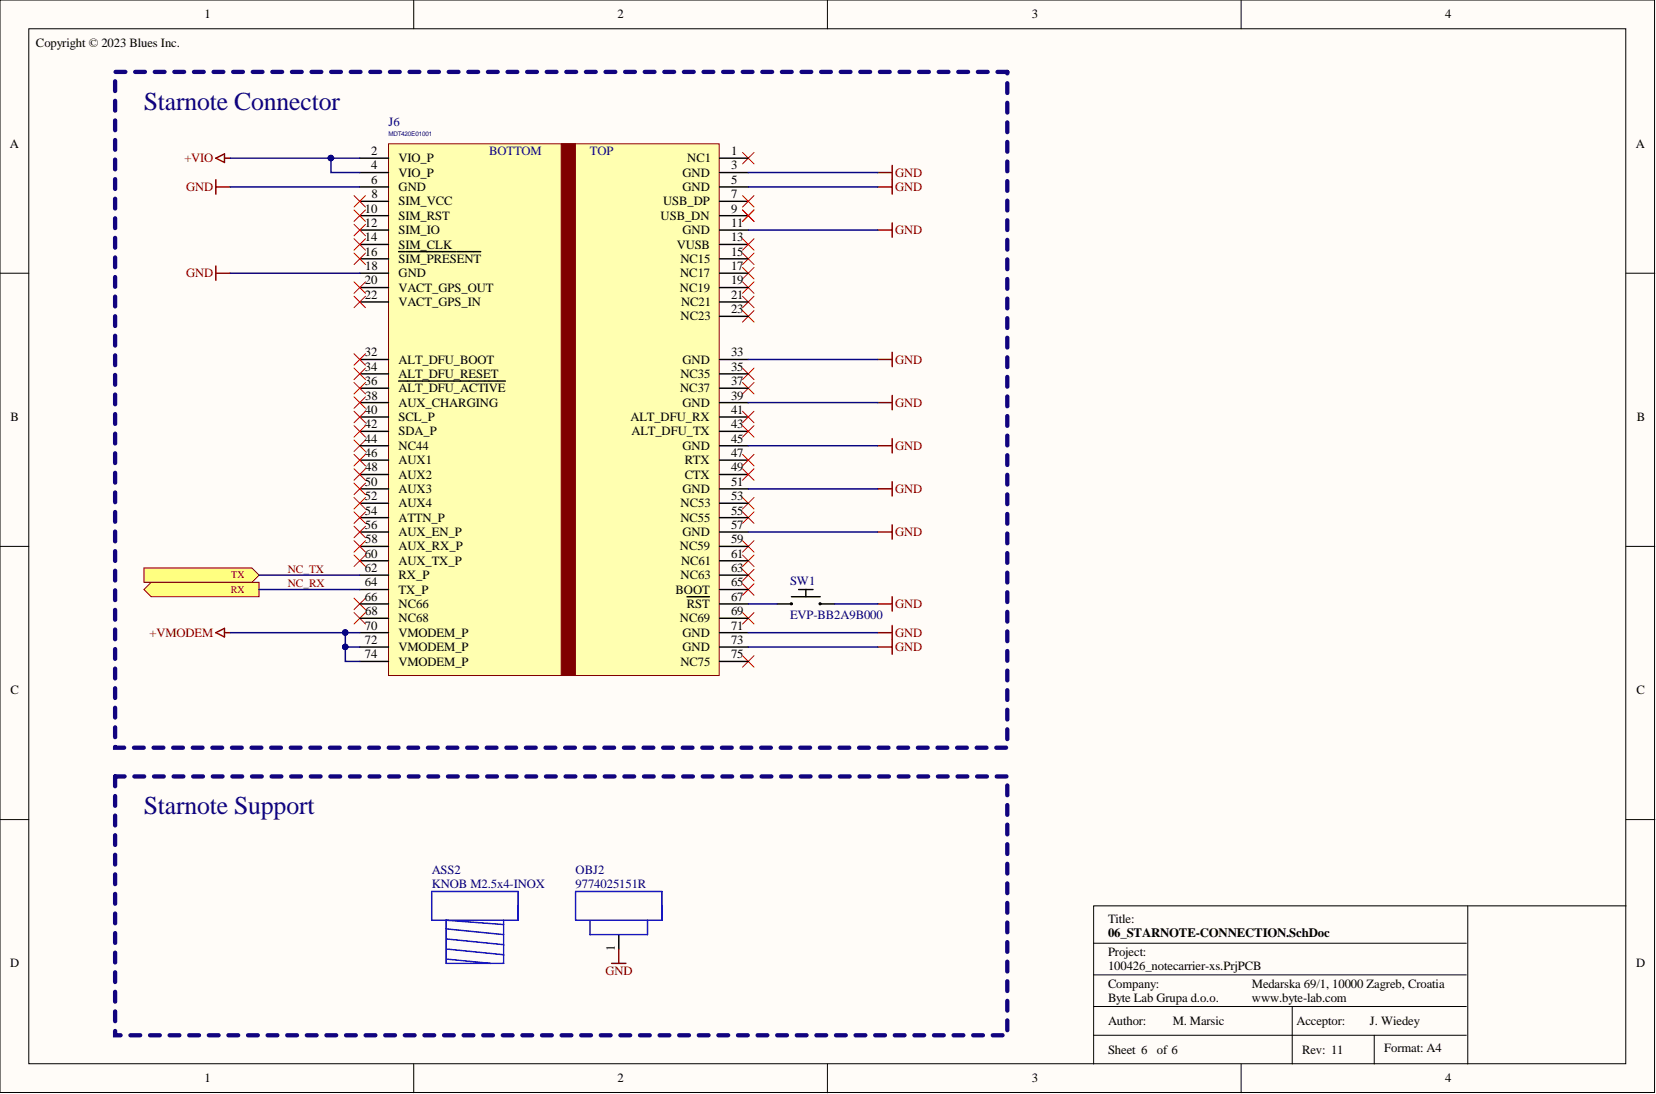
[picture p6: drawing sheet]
<svg xmlns="http://www.w3.org/2000/svg" width="292mm" height="193mm" viewBox="0 0 292 193" stroke-linecap="round" stroke-linejoin="round" font-family="sans-serif">
<g fill="#fffcf8" stroke="#000" stroke-width=".18">
<path d="M0 0h291.8v192.7h-291.8z"/>
<path d="M5.1 5.1h281.7v182.5h-281.7z"/>
</g>
<g fill="none" stroke="#000" stroke-width=".18">
<path d="M73 0v5.1M145.9 0v5.1M218.9 0v5.1M0 48.2h5.1M286.8 48.2h5.1M0 96.4h5.1M286.8 96.4h5.1M0 144.6h5.1M258.9 159.8v27.9M286.8 159.8h-93.9v27.9M286.8 144.6h5.1M192.9 166.4h65.7"/>
<path d="M192.9 172h65.7M192.9 177.5h65.7M227.9 177.5v10.2M73 187.7v5.1M145.9 187.7v5.1M192.9 182.6h65.7M218.9 187.7v5.1M242.4 182.6v5.1"/>
</g>
<path d="M38.1 27.9l1.5-.8v1.6zM39.6 27.9h1M38.1 111.6l1.5-.8v1.6zM39.6 111.6h1" fill="none" stroke="#800000" stroke-width=".25"/>
<g fill="none" stroke="#f00" stroke-width=".18">
<path d="M131 26.9l2 2M133 26.9l-2 2M131 44.6l2 2.1M131 47.2l2 2M131 49.7l2 2M131 52.2l2 2.1M131 54.8l2 2M133 44.6l-2 2.1M133 47.2l-2 2M133 49.7l-2 2M133 52.2l-2 2.1M133 54.8l-2 2"/>
<path d="M62.4 77.6l2.1 2M64.5 77.6l-2.1 2M131 67.5l2 2M131 64.9l2 2.1M133 67.5l-2 2M133 64.9l-2 2.1M131 97.9l2 2M131 95.4l2 2M131 90.3l2 2M131 87.8l2 2M133 97.9l-2 2M133 95.4l-2 2"/>
<path d="M133 90.3l-2 2M133 87.8l-2 2M62.4 105.5l2.1 2M62.4 108l2.1 2.1M64.5 105.5l-2.1 2M64.5 108l-2.1 2.1M131 115.7l2 2M131 108l2 2.1M131 103l2 2M131 100.4l2 2.1M133 115.7l-2 2M133 108l-2 2.1"/>
<path d="M133 103l-2 2M133 100.4l-2 2.1"/>
</g>
<path d="M68.5 25.4h58.4v93.8h-58.4z" fill="#ffffb0" stroke="#800000" stroke-width=".18"/>
<g fill="none" stroke="#000" stroke-width=".25">
<path d="M63.5 27.9h5M63.5 30.4h5M63.5 33h5M63.5 35.5h5M63.5 38h5M126.9 27.9h5.1M126.9 30.4h5.1M126.9 33h5.1M126.9 35.5h5.1M126.9 38h5.1M63.5 40.6h5M63.5 43.1h5"/>
<path d="M63.5 45.7h5M63.5 48.2h5M63.5 50.7h5M63.5 53.3h5M70.3 44.4h1.1M71.6 44.4h2.5M74.2 44.4h2.3M76.5 44.4h4M80.6 44.4h1.3M82 44.4h2.8M126.9 40.6h5.1M126.9 43.1h5.1"/>
<path d="M126.9 45.7h5.1M126.9 48.2h5.1M126.9 50.7h5.1M126.9 53.3h5.1M126.9 55.8h5.1M63.5 63.4h5M63.5 65.9h5M63.5 68.5h5M63.5 71h5M63.5 73.6h5M63.5 76.1h5M63.5 78.6h5"/>
<path d="M70.3 67.2h4.2M74.5 67.2h2.7M77.3 67.2h1.1M78.5 67.2h5.6M84.2 67.2h1.3M85.5 67.2h2.3M87.8 67.2h1.3M126.9 63.4h5.1M126.9 65.9h5.1M126.9 68.5h5.1M126.9 71h5.1M126.9 73.6h5.1"/>
<path d="M126.9 76.1h5.1M126.9 78.6h5.1M63.5 81.2h5M63.5 83.7h5M63.5 86.2h5M63.5 88.8h5M63.5 91.3h5M63.5 93.8h5M63.5 96.4h5M63.5 98.9h5M126.9 81.2h5.1M126.9 83.7h5.1"/>
<path d="M126.9 86.2h5.1M126.9 88.8h5.1M126.9 91.3h5.1M126.9 93.8h5.1M126.9 96.4h5.1M126.9 98.9h5.1M63.5 101.5h5M63.5 104h5M63.5 106.5h5M63.5 109.1h5M63.5 111.6h5M63.5 114.1h5"/>
<path d="M63.5 116.7h5M121.2 105.3h2.6M123.9 105.3h1.2M126.9 101.5h5.1M126.9 104h5.1M126.9 106.5h5.1M126.9 109.1h5.1M126.9 111.6h5.1M126.9 114.1h5.1M126.9 116.7h5.1M137.1 106.5h2.5M139.6 105.3h5.1"/>
<path d="M140.9 104h2.5M142.1 104v1.3M144.7 106.5h2.5M109.1 164.9v2.5"/>
<circle cx="139.6" cy="106.5" r=".15"/>
<circle cx="144.7" cy="106.5" r=".15"/>
</g>
<path d="M99 25.4h2.5v93.8h-2.5z" fill="#800000" stroke="#800000" stroke-width=".18"/>
<g fill="none" stroke="#800000" stroke-width=".25">
<path d="M38.1 33h2.5M38.1 31.7v2.5M154.8 33h2.6M154.8 30.4h2.6M157.4 29.2v5M157.4 39.3v2.5M38.1 46.9v2.6M38.1 48.2h2.5M154.8 40.6h2.6M154.8 71h2.6M154.8 63.4h2.6M154.8 78.6h2.6"/>
<path d="M157.4 62.1v2.6M157.4 69.7v2.6M157.4 77.4v2.5M154.8 93.8h2.6M154.8 86.2h2.6M157.4 85v2.5M157.4 92.6v2.5M154.8 114.1h2.6M154.8 111.6h2.6M154.8 106.5h2.6M157.4 105.3v2.5M157.4 110.3v5.1"/>
<path d="M107.9 169.9h2.5M109.1 167.4v2.5"/>
</g>
<g fill="none" stroke="#000080" stroke-width=".25">
<path d="M40.6 27.9h22.9M40.6 33h22.9M58.4 27.9v2.5h5.1M132 33h22.8M132 30.4h22.8M40.6 48.2h22.9M132 40.6h22.8M132 71h22.8M132 63.4h22.8M132 78.6h22.8M132 86.2h22.8M132 93.8h22.8"/>
<path d="M40.6 111.6h22.9M60.9 111.6v5.1h2.6M60.9 114.1h2.6M132 111.6h22.8M132 114.1h22.8M132 106.5h5.1M147.2 106.5h7.6"/>
</g>
<g fill="#000080" stroke="#000080" stroke-width=".18">
<circle cx="58.4" cy="27.9" r=".48"/>
<circle cx="60.9" cy="114.1" r=".48"/>
<circle cx="60.9" cy="111.6" r=".48"/>
</g>
<g fill="none" stroke="#f00" stroke-width=".18">
<path d="M62.4 37l2.1 2.1M62.4 39.6l2.1 2M62.4 34.5l2.1 2M64.5 37l-2.1 2.1M64.5 39.6l-2.1 2M64.5 34.5l-2.1 2M131 37l2 2.1M131 34.5l2 2M133 37l-2 2.1M133 34.5l-2 2M62.4 49.7l2.1 2M62.4 52.2l2.1 2.1"/>
<path d="M62.4 42.1l2.1 2M62.4 44.6l2.1 2.1M64.5 49.7l-2.1 2M64.5 52.2l-2.1 2.1M64.5 42.1l-2.1 2M64.5 44.6l-2.1 2.1M131 42.1l2 2M133 42.1l-2 2M62.4 72.5l2.1 2.1M62.4 75.1l2.1 2M62.4 67.5l2.1 2M62.4 70l2.1 2"/>
<path d="M62.4 62.4l2.1 2M62.4 64.9l2.1 2.1M64.5 72.5l-2.1 2.1M64.5 75.1l-2.1 2M64.5 67.5l-2.1 2M64.5 70l-2.1 2M64.5 62.4l-2.1 2M64.5 64.9l-2.1 2.1M131 72.5l2 2.1M131 75.1l2 2M133 72.5l-2 2.1M133 75.1l-2 2"/>
<path d="M62.4 95.4l2.1 2M62.4 97.9l2.1 2M62.4 90.3l2.1 2M62.4 92.8l2.1 2.1M62.4 85.2l2.1 2M62.4 87.8l2.1 2M62.4 80.1l2.1 2.1M62.4 82.7l2.1 2M64.5 95.4l-2.1 2M64.5 97.9l-2.1 2M64.5 90.3l-2.1 2M64.5 92.8l-2.1 2.1"/>
<path d="M64.5 85.2l-2.1 2M64.5 87.8l-2.1 2M64.5 80.1l-2.1 2.1M64.5 82.7l-2.1 2M131 82.7l2 2M131 80.1l2 2.1M133 82.7l-2 2M133 80.1l-2 2.1"/>
</g>
<path d="M76.1 157.2h15.3v5.1h-15.3zM101.5 157.2h15.3v5.1h-15.3zM78.7 163.8l10.1 1.1M78.7 165.6l10.1 1M78.7 167.4l10.1 1M78.7 169.2l7.9 .7M88.8 162.3v7.6h-10.1v-7.6l10.1 .8M104.1 162.3v2.6h10.1v-2.6" fill="none" stroke="#000bff" stroke-width=".25"/>
<path d="M177.7 12.7h-157.4v119.2h157.4v-119.2M20.3 137v45.6h157.4v-45.6h-157.4" fill="none" stroke="#11037f" stroke-width=".76" stroke-dasharray="1.7 1.7"/>
<g fill="#ffff80" stroke="#800000" stroke-width=".18">
<path d="M25.4 104l1.3-1.3h19v2.6h-19z" fill-rule="evenodd"/>
<path d="M25.4 100.2h19l1.3 1.3-1.3 1.2h-19z" fill-rule="evenodd"/>
</g>
<path d="M45.7 104h17.8M45.7 101.5h17.8" fill="none" stroke="#000080" stroke-width=".25"/>
<g font-size="4.5" fill="#11037f">
<text x="25.4" y="19.3">Starnote Connector</text>
<text x="25.4" y="143.6">Starnote Support</text>
</g>
<text font-size="2.3" x="195.4" y="165.3">06_STARNOTE-CONNECTION.SchDoc</text>
<g font-size="2.2">
<text x="36.1" y="3.3">1</text>
<text x="108.9" y="3.3">2</text>
<text x="182" y="3.3">3</text>
<text x="254.9" y="3.3">4</text>
<text x="6.3" y="8.3">Copyright © 2023 Blues Inc.</text>
<text x="1.8" y="26.1">A</text>
<text x="65.5" y="27.4">2</text>
<text x="65.5" y="29.9">4</text>
<text x="70.3" y="28.6">VIO_P</text>
<text x="121.2" y="28.6">NC1</text>
<text x="128.9" y="27.4">1</text>
<text x="128.9" y="29.9">3</text>
<text x="288.6" y="26.1">A</text>
<text x="65.5" y="32.4">6</text>
<text x="65.5" y="35">8</text>
<text x="70.3" y="31.2">VIO_P</text>
<text x="70.3" y="33.7">GND</text>
<text x="120.4" y="31.2">GND</text>
<text x="120.4" y="33.7">GND</text>
<text x="128.9" y="32.4">5</text>
<text x="128.9" y="35">7</text>
<text x="64.4" y="37.5">10</text>
<text x="64.4" y="40">12</text>
<text x="70.3" y="36.2">SIM_VCC</text>
<text x="70.3" y="38.8">SIM_RST</text>
<text x="70.3" y="41.3">SIM_IO</text>
<text x="116.5" y="38.8">USB_DN</text>
<text x="117" y="36.2">USB_DP</text>
<text x="120.4" y="41.3">GND</text>
<text x="128.9" y="37.5">9</text>
<text x="128.9" y="40">11</text>
<text x="64.4" y="45.1">16</text>
<text x="64.4" y="42.6">14</text>
<text x="64.4" y="47.6">18</text>
<text x="70.3" y="46.4">SIM_PRESENT</text>
<text x="70.3" y="43.8">SIM_CLK</text>
<text x="119.4" y="43.8">VUSB</text>
<text x="120" y="46.4">NC15</text>
<text x="128.9" y="42.6">13</text>
<text x="128.9" y="45.1">15</text>
<text x="128.9" y="47.6">17</text>
<text x="64.4" y="50.2">20</text>
<text x="64.4" y="52.7">22</text>
<text x="70.3" y="48.9">GND</text>
<text x="70.3" y="51.4">VACT_GPS_OUT</text>
<text x="70.3" y="54">VACT_GPS_IN</text>
<text x="119.9" y="51.4">NC19</text>
<text x="120" y="48.9">NC17</text>
<text x="120.1" y="54">NC21</text>
<text x="128.9" y="50.2">19</text>
<text x="128.9" y="52.7">21</text>
<text x="120.1" y="56.5">NC23</text>
<text x="128.9" y="55.3">23</text>
<text x="64.4" y="62.9">32</text>
<text x="64.4" y="65.4">34</text>
<text x="70.3" y="64.1">ALT_DFU_BOOT</text>
<text x="120.4" y="64.1">GND</text>
<text x="128.9" y="62.9">33</text>
<text x="128.9" y="65.4">35</text>
<text x="64.4" y="67.9">36</text>
<text x="64.4" y="70.5">38</text>
<text x="70.3" y="66.7">ALT_DFU_RESET</text>
<text x="70.3" y="69.2">ALT_DFU_ACTIVE</text>
<text x="70.3" y="71.7">AUX_CHARGING</text>
<text x="120" y="69.2">NC37</text>
<text x="120" y="66.7">NC35</text>
<text x="120.4" y="71.7">GND</text>
<text x="128.9" y="67.9">37</text>
<text x="128.9" y="70.5">39</text>
<text x="1.9" y="74.3">B</text>
<text x="64.4" y="73">40</text>
<text x="64.4" y="75.5">42</text>
<text x="70.3" y="74.3">SCL_P</text>
<text x="70.3" y="76.8">SDA_P</text>
<text x="111.2" y="74.3">ALT_DFU_RX</text>
<text x="111.4" y="76.8">ALT_DFU_TX</text>
<text x="128.9" y="73">41</text>
<text x="128.9" y="75.5">43</text>
<text x="288.7" y="74.3">B</text>
<text x="64.4" y="78.1">44</text>
<text x="64.4" y="80.6">46</text>
<text x="64.4" y="83.1">48</text>
<text x="70.3" y="79.3">NC44</text>
<text x="70.3" y="81.9">AUX1</text>
<text x="120.4" y="79.3">GND</text>
<text x="120.8" y="81.9">RTX</text>
<text x="128.9" y="78.1">45</text>
<text x="128.9" y="80.6">47</text>
<text x="128.9" y="83.1">49</text>
<text x="64.4" y="85.7">50</text>
<text x="64.4" y="88.2">52</text>
<text x="70.3" y="84.4">AUX2</text>
<text x="70.3" y="87">AUX3</text>
<text x="70.3" y="89.5">AUX4</text>
<text x="120.1" y="89.5">NC53</text>
<text x="120.4" y="87">GND</text>
<text x="120.8" y="84.4">CTX</text>
<text x="128.9" y="85.7">51</text>
<text x="128.9" y="88.2">53</text>
<text x="64.4" y="90.8">54</text>
<text x="64.4" y="93.3">56</text>
<text x="64.4" y="95.8">58</text>
<text x="70.3" y="92">ATTN_P</text>
<text x="70.3" y="94.6">AUX_EN_P</text>
<text x="120" y="92">NC55</text>
<text x="120.4" y="94.6">GND</text>
<text x="128.9" y="90.8">55</text>
<text x="128.9" y="93.3">57</text>
<text x="128.9" y="95.8">59</text>
<text x="64.4" y="98.4">60</text>
<text x="64.4" y="100.9">62</text>
<text x="70.3" y="97.1">AUX_RX_P</text>
<text x="70.3" y="99.6">AUX_TX_P</text>
<text x="119.9" y="97.1">NC59</text>
<text x="120.1" y="99.6">NC61</text>
<text x="128.9" y="98.4">61</text>
<text x="128.9" y="100.9">63</text>
<text x="64.4" y="103.4">64</text>
<text x="64.4" y="106">66</text>
<text x="70.3" y="102.2">RX_P</text>
<text x="70.3" y="104.7">TX_P</text>
<text x="70.3" y="107.2">NC66</text>
<text x="119.2" y="104.7">BOOT</text>
<text x="120.1" y="102.2">NC63</text>
<text x="121.2" y="107.2">RST</text>
<text x="128.9" y="103.4">65</text>
<text x="128.9" y="106">67</text>
<text x="64.4" y="111">70</text>
<text x="64.4" y="113.6">72</text>
<text x="64.4" y="108.5">68</text>
<text x="70.3" y="109.8">NC68</text>
<text x="70.3" y="112.3">VMODEM_P</text>
<text x="119.9" y="109.8">NC69</text>
<text x="120.4" y="112.3">GND</text>
<text x="128.9" y="108.5">69</text>
<text x="128.9" y="111">71</text>
<text x="128.9" y="113.6">73</text>
<text x="64.4" y="116.1">74</text>
<text x="70.3" y="114.9">VMODEM_P</text>
<text x="70.3" y="117.4">VMODEM_P</text>
<text x="120" y="117.4">NC75</text>
<text x="120.4" y="114.9">GND</text>
<text x="128.9" y="116.1">75</text>
<text x="1.9" y="122.5">C</text>
<text x="288.7" y="122.5">C</text>
<text x="108.4" y="167.8" transform="rotate(-90 108.4 167.8)">1</text>
<text x="195.4" y="162.8">Title:</text>
<text x="1.8" y="170.6">D</text>
<text x="195.4" y="168.6">Project:</text>
<text x="195.4" y="171.2">100426_notecarrier-xs.PrjPCB</text>
<text x="288.6" y="170.6">D</text>
<text x="195.4" y="174.2">Company:</text>
<text x="195.4" y="176.7">Byte Lab Grupa d.o.o.</text>
<text x="220.8" y="174.2">Medarska 69/1, 10000 Zagreb, Croatia</text>
<text x="220.8" y="176.7">www.byte-lab.com</text>
<text x="195.4" y="185.9">Sheet 6</text>
<text x="195.4" y="180.8">Author:</text>
<text x="204.1" y="185.9">of 6</text>
<text x="206.9" y="180.8">M. Marsic</text>
<text x="228.7" y="180.8">Acceptor:</text>
<text x="229.7" y="185.9">Rev: 11</text>
<text x="241.6" y="180.8">J. Wiedey</text>
<text x="244.2" y="185.6">Format: A4</text>
<text x="36.1" y="190.9">1</text>
<text x="108.9" y="190.9">2</text>
<text x="182" y="190.9">3</text>
<text x="254.9" y="190.9">4</text>
</g>
<g font-size="2.2" fill="#000080">
<text x="68.5" y="22.3">J6</text>
<text x="139.3" y="103.2">SW1</text>
<text x="139.3" y="109.3">EVP-BB2A9B000</text>
<text x="76.1" y="154.2">ASS2</text>
<text x="101.5" y="154.2">OBJ2</text>
<text x="76.1" y="156.7">KNOB M2.5x4-INOX</text>
<text x="101.5" y="156.7">9774025151R</text>
</g>
<g font-size="2.2" fill="#800000">
<text x="32.5" y="28.6">+VIO</text>
<text x="32.8" y="33.7">GND</text>
<text x="157.9" y="33.7">GND</text>
<text x="157.9" y="31.2">GND</text>
<text x="157.9" y="41.3">GND</text>
<text x="32.8" y="48.9">GND</text>
<text x="157.9" y="64.1">GND</text>
<text x="157.9" y="71.7">GND</text>
<text x="157.9" y="79.3">GND</text>
<text x="157.9" y="87">GND</text>
<text x="157.9" y="94.6">GND</text>
<text x="157.9" y="107.2">GND</text>
<text x="26.4" y="112.3">+VMODEM</text>
<text x="157.9" y="112.3">GND</text>
<text x="157.9" y="114.9">GND</text>
<text x="106.8" y="171.9">GND</text>
</g>
<g font-size="2.2" fill="#11037f">
<text x="86.3" y="27.4">BOTTOM</text>
<text x="104.1" y="27.4">TOP</text>
</g>
<g font-size="2" fill="#800000">
<text x="50.8" y="101">NC_TX</text>
<text x="50.8" y="103.5">NC_RX</text>
</g>
<g font-size="1.8" fill="#800000">
<text x="40.7" y="104.6">RX</text>
<text x="40.8" y="102">TX</text>
</g>
<text font-size="1.1" fill="#000080" x="68.5" y="23.9">MDT420E01001</text>
</svg>
